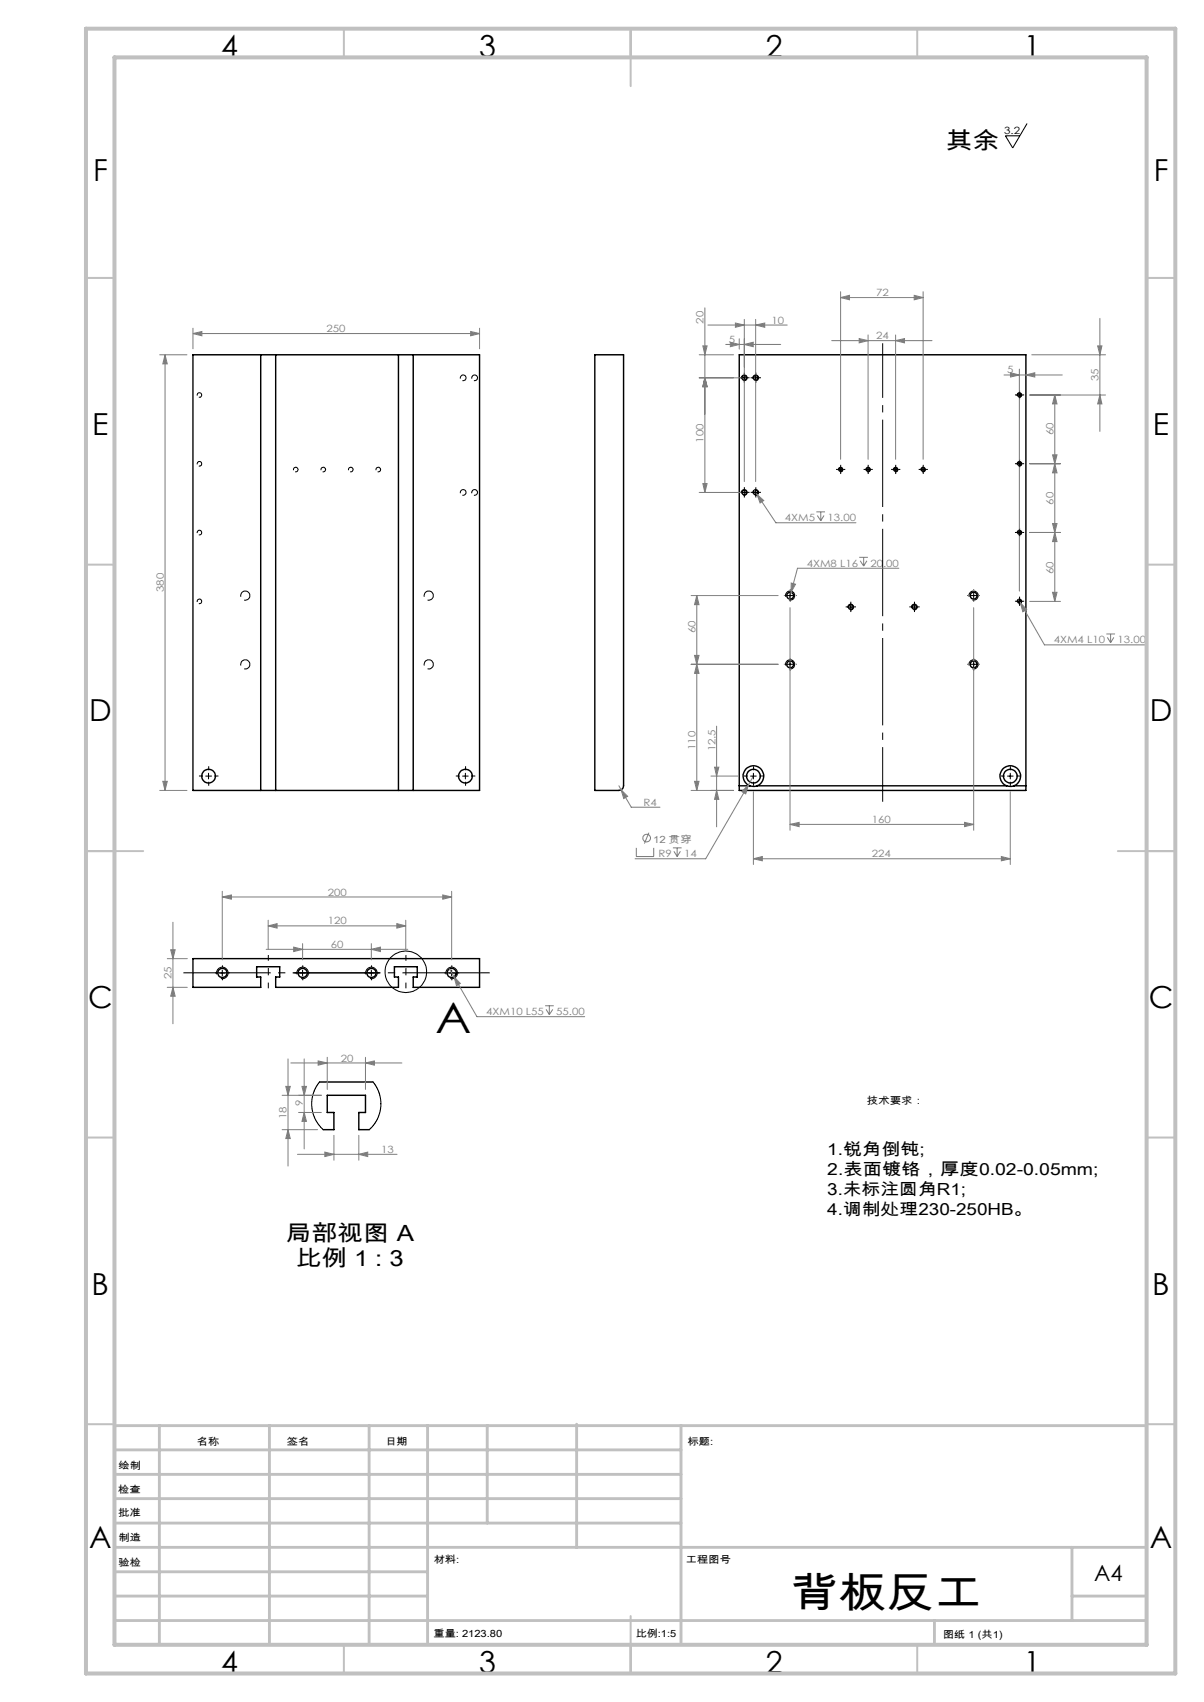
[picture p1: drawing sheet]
<svg xmlns="http://www.w3.org/2000/svg" width="210mm" height="297mm" viewBox="0 0 210 297" stroke-linecap="round" stroke-linejoin="round" font-family="sans-serif">
<g fill="none" stroke="#000" stroke-width=".25">
<path d="M33.7 61.9h49.9v76h-49.9zM45.5 61.9v76M48.1 61.9v76M69.5 61.9v76M72.1 61.9v76M103.8 61.9h5v75.2a.85 .85 0 0 1-.8 .8h-4.2zM128.9 137.1v.8h50v-.8M128.9 137.1h1.9M128.9 137.1v-75.2h50v75.2M130.8 137.1l.6 .1 .6-.1M130.8 137.1a1.81 1.81 0 0 1-.8-2.8 1.81 1.81 0 0 1 2.9 0 1.81 1.81 0 0 1-.9 2.8M132 137.1h43.6"/>
<path d="M175.6 137.1l.6 .1 .6-.1M175.6 137.1a1.81 1.81 0 0 1-.8-2.8 1.81 1.81 0 0 1 2.9 0 1.81 1.81 0 0 1-.9 2.8M176.8 137.1h2.1M33.7 167.3h49.9v5h-11.5v-1.8h.7v-1.8h-4v1.8h.7v1.8h-21.4v-1.8h.7v-1.8h-4v1.8h.7v1.8h-11.8zM79.6 169.9h-.2v.3M55.7 188.8h9.4M56.4 197.1h1.8v-3h-1.1v-3h6.6v3h-1.1v3h1.8"/>
<circle cx="129.8" cy="65.9" r=".39"/>
<circle cx="131.8" cy="65.9" r=".4"/>
<circle cx="177.8" cy="68.9" r=".31"/>
<circle cx="129.8" cy="85.9" r=".39"/>
<circle cx="131.8" cy="85.9" r=".4"/>
<circle cx="146.6" cy="81.9" r=".29"/>
<circle cx="151.4" cy="81.9" r=".31"/>
<circle cx="156.2" cy="81.9" r=".31"/>
<circle cx="161" cy="81.9" r=".31"/>
<circle cx="177.8" cy="80.9" r=".31"/>
<circle cx="177.8" cy="92.9" r=".3"/>
<circle cx="137.8" cy="115.9" r=".6"/>
<circle cx="137.8" cy="103.9" r=".6"/>
<circle cx="148.4" cy="105.9" r=".39"/>
<circle cx="159.5" cy="105.9" r=".4"/>
<circle cx="169.8" cy="115.9" r=".6"/>
<circle cx="169.8" cy="103.9" r=".6"/>
<circle cx="177.8" cy="104.9" r=".31"/>
<circle cx="36.4" cy="135.4" r="1.2"/>
<circle cx="81.2" cy="135.4" r="1.2"/>
<circle cx="131.4" cy="135.4" r="1.2"/>
<circle cx="176.2" cy="135.4" r="1.2"/>
<circle cx="38.8" cy="169.8" r=".81"/>
<circle cx="52.8" cy="169.8" r=".8"/>
<circle cx="64.8" cy="169.8" r=".81"/>
<circle cx="78.8" cy="169.8" r=".8"/>
</g>
<g fill="none" stroke="#000" stroke-width=".18">
<path d="M179.1 21.6l-2.5 4.2-1.2-2.1h2.5M34.4 69a.4 .4 0 0 1 .3-.5 .4 .4 0 0 1 .5 .5 .4 .4 0 0 1-.5 .3M80.3 66.1a.51 .51 0 0 1 .4-.7 .51 .51 0 0 1 .6 .6 .51 .51 0 0 1-.7 .4M82.3 66.1a.51 .51 0 0 1 .4-.7 .51 .51 0 0 1 .6 .6 .51 .51 0 0 1-.6 .4M129.3 66.1a.51 .51 0 0 1 .5-.7 .51 .51 0 0 1 .5 .6 .51 .51 0 0 1-.6 .4M129.3 65.9h1M129.8 65.4v1M131.3 65.9h1M131.3 66.1a.5 .5 0 0 1 .5-.6 .5 .5 0 0 1 .5 .5 .5 .5 0 0 1-.6 .4M131.8 65.4v1M177.3 68.9h1M177.4 69a.4 .4 0 0 1 .4-.5 .4 .4 0 0 1 .4 .5 .4 .4 0 0 1-.5 .3"/>
<path d="M177.8 68.4v1M34.4 81a.4 .4 0 0 1 .3-.5 .4 .4 0 0 1 .5 .5 .4 .4 0 0 1-.5 .3M34.4 93a.39 .39 0 0 1 .3-.5 .39 .39 0 0 1 .5 .5 .39 .39 0 0 1-.5 .3M51.2 82.1a.4 .4 0 0 1 .3-.6 .4 .4 0 0 1 .5 .5 .4 .4 0 0 1-.5 .3M56 82.1a.4 .4 0 0 1 .3-.6 .4 .4 0 0 1 .5 .5 .4 .4 0 0 1-.5 .3M60.8 82.1a.4 .4 0 0 1 .3-.6 .4 .4 0 0 1 .5 .5 .4 .4 0 0 1-.5 .3M65.6 82.1a.4 .4 0 0 1 .3-.6 .4 .4 0 0 1 .5 .5 .4 .4 0 0 1-.5 .3M80.3 86.1a.51 .51 0 0 1 .4-.7 .51 .51 0 0 1 .6 .6 .51 .51 0 0 1-.7 .4M82.3 86.1a.51 .51 0 0 1 .4-.7 .51 .51 0 0 1 .6 .6 .51 .51 0 0 1-.6 .4M129.3 86.1a.51 .51 0 0 1 .5-.7 .51 .51 0 0 1 .5 .6 .51 .51 0 0 1-.6 .4M129.3 85.9h1M129.8 85.4v1"/>
<path d="M131.3 85.9h1M131.3 86.1a.5 .5 0 0 1 .5-.6 .5 .5 0 0 1 .5 .5 .5 .5 0 0 1-.6 .4M131.8 85.4v1M146.1 81.9h1M146.2 82.1a.4 .4 0 0 1 .4-.6 .4 .4 0 0 1 .4 .5 .4 .4 0 0 1-.5 .3M146.6 81.4v1M150.9 81.9h1M151 82.1a.4 .4 0 0 1 .4-.6 .4 .4 0 0 1 .4 .5 .4 .4 0 0 1-.5 .3M151.4 81.4v1M155.7 81.9h1M155.8 82.1a.4 .4 0 0 1 .4-.6 .4 .4 0 0 1 .4 .5 .4 .4 0 0 1-.5 .3M156.2 81.4v1"/>
<path d="M160.5 81.9h1M160.6 82.1a.4 .4 0 0 1 .4-.6 .4 .4 0 0 1 .4 .5 .4 .4 0 0 1-.5 .3M161 81.4v1M177.3 80.9h1M177.3 92.9h1M177.4 81a.4 .4 0 0 1 .4-.5 .4 .4 0 0 1 .4 .5 .4 .4 0 0 1-.5 .3M177.4 93a.39 .39 0 0 1 .4-.5 .39 .39 0 0 1 .4 .5 .39 .39 0 0 1-.5 .3M177.8 80.4v1M177.8 92.4v1M34.4 105.1a.4 .4 0 0 1 .3-.6 .4 .4 0 0 1 .5 .5 .4 .4 0 0 1-.5 .3M42 104.1a.79 .79 0 0 1 .7-1 .79 .79 0 0 1 .9 .9 .79 .79 0 0 1-1 .7M42 116.1a.79 .79 0 0 1 .7-1 .79 .79 0 0 1 .9 .9 .79 .79 0 0 1-1 .7"/>
<path d="M74 116.1a.8 .8 0 0 1 .7-1 .8 .8 0 0 1 .9 .9 .8 .8 0 0 1-1 .7M74 104.1a.8 .8 0 0 1 .7-1 .8 .8 0 0 1 .9 .9 .8 .8 0 0 1-1 .7M137.1 116.1a.79 .79 0 0 1 .7-1 .79 .79 0 0 1 .8 .9 .79 .79 0 0 1-1 .7M137.1 104.1a.79 .79 0 0 1 .7-1 .79 .79 0 0 1 .8 .9 .79 .79 0 0 1-1 .7M137.3 115.9h1M137.3 103.9h1M137.8 103.4v1M137.8 115.4v1M147.9 105.9h1M147.9 106a.48 .48 0 0 1 .4-.6 .48 .48 0 0 1 .6 .6 .48 .48 0 0 1-.6 .4M148.4 105.4v1M159 106a.5 .5 0 0 1 .4-.6 .5 .5 0 0 1 .6 .6 .5 .5 0 0 1-.7 .4"/>
<path d="M159 105.9h1M159.5 105.4v1M169.1 104.1a.79 .79 0 0 1 .6-1 .79 .79 0 0 1 .9 .9 .79 .79 0 0 1-1 .7M169.1 116.1a.79 .79 0 0 1 .6-1 .79 .79 0 0 1 .9 .9 .79 .79 0 0 1-1 .7M169.3 115.9h1M169.3 103.9h1M169.8 103.4v1M169.8 115.4v1M177.3 104.9h1M177.4 105.1a.4 .4 0 0 1 .4-.6 .4 .4 0 0 1 .4 .5 .4 .4 0 0 1-.5 .3M177.8 104.4v1M35.9 135.4h1"/>
<path d="M36.4 134.9v1M80.7 135.4h1M81.2 134.9v1M130.9 135.4h1M131.4 134.9v1M175.7 135.4h1M176.2 134.9v1M37.8 170a.99 .99 0 0 1 .9-1.2 .99 .99 0 0 1 1.1 1.1 .99 .99 0 0 1-1.3 .8M38.3 169.8h1M38.8 169.3v1M51.8 170a.99 .99 0 0 1 .9-1.2 .99 .99 0 0 1 1.1 1.1 .99 .99 0 0 1-1.3 .8M52.3 169.8h1"/>
<path d="M52.8 169.3v1M63.8 170a.99 .99 0 0 1 .9-1.2 .99 .99 0 0 1 1.1 1.1 .99 .99 0 0 1-1.3 .8M64.3 169.8h1M64.8 169.3v1M77.8 170a.99 .99 0 0 1 .9-1.2 .99 .99 0 0 1 1.1 1.1 .99 .99 0 0 1-1.3 .8M78.3 169.8h1M78.8 169.3v1M55.7 188.8l-.7 1.1-.4 1-.2 1v1.1l.4 2 .7 1.1 .9 1M65.1 188.8l.6 .9 .5 1.3 .2 1.1v1l-.2 1.2-.5 1.3-1.3 1.5"/>
<circle cx="70.8" cy="169.6" r="3.6"/>
</g>
<g fill="none" stroke="#808080" stroke-width=".18">
<path d="M33.7 58.2l1.5-.3v.7zM33.7 57.2v3.7M33.7 58.2h49.9M82.1 57.9l1.5 .3-1.5 .4zM83.6 57.2v3.7M122.9 53.7v32.2M123.5 56.7h13.8M127.4 59.7l1.5 .4-1.5 .4zM128.3 56.4l1.5 .3-1.5 .4zM128.9 59.1v1.8M129.8 55.7v28.3M131.8 56.7l1.6-.3v.7z"/>
<path d="M131.8 55.7v28.3M145.1 59.4h17.5M146.6 51.9l1.6-.4v.8zM146.6 50.9v29.2M146.6 51.9h14.4M149.9 59.1l1.5 .3-1.5 .4zM151.4 58.5v21.6M156.2 59.4l1.6-.3v.7zM156.2 58.5v21.6M159.5 51.5l1.5 .4-1.5 .4zM161 50.9v29.2M191.8 55.6v19.7"/>
<path d="M27.8 61.9h4.9M28.8 61.9l.4 1.6h-.8zM28.8 61.9v76M122 61.9h6M122 65.9h7.9M122.6 60.4h.7l-.4 1.5zM122.9 65.9l.4 1.6h-.7zM126.6 60.1h9.6M129.8 60.1l1.6-.4v.8zM175.1 65.4h10.2M176.2 65l1.6 .4-1.6 .4zM177.8 64.4v38.7"/>
<path d="M178.9 65.4l1.6-.4v.8zM179.6 68.9h13.2M180 61.9h12.8M183.6 79.4h.8l-.4 1.5zM184 68.9l.4 1.6h-.8zM184 68.9v36M191.5 60.4h.7l-.4 1.5zM191.8 68.9l.4 1.6h-.7zM122 85.9h7.9M122.6 84.4h.7l-.4 1.5zM131.6 85.6l.4 .7M132 86.3l1.2 1-.6 .5z"/>
<path d="M132 86.3l3.3 4.9h14M142.4 89.3h1.5M142.6 90l.6 .9M143.2 89.3v1.6M143.7 90l-.5 .9M149.9 97.3h1.5M150 97.9l.6 .9M150.6 97.3v1.5M151.2 97.9l-.6 .9M156.8 99.2h-17.7l-1.1 4.2M179.6 80.9h5.4M179.6 92.9h5.4"/>
<path d="M183.6 91.4h.8l-.4 1.5zM184 80.9l.4 1.6h-.8zM184 92.9l.4 1.6h-.8zM120.5 115.9h15.2M120.5 103.9h15.2M121.1 114.4h.8l-.4 1.5zM121.5 115.9l.4 1.6h-.8zM121.5 103.9l.4 1.6h-.8zM121.5 103.9v34M137.8 106v38.9M138 103.4l-.3 1.1M138 101.7l.7 .2-.7 1.5z"/>
<path d="M169.8 106v38.9M177.7 104.7l.3 .5M178 105.2l1.1 1.2-.7 .3zM178 105.2l4.2 7.3h17.7M179.6 104.9h5.4M183.6 103.4h.8l-.4 1.5zM193 110.6h1.5M193.1 111.2l.6 .9M193.7 110.6v1.5M194.3 111.2l-.6 .9M27.8 137.9h4.9M28.4 136.3h.8l-.4 1.6z"/>
<path d="M108 137.1l.3 .7M108.3 137.8l1.2 1.2-.7 .3zM108.3 137.8l1.8 3.1h5M120.5 137.9h7.5M121.1 136.3h.8l-.4 1.6zM124 135.4h4.7M124.6 133.9h.8l-.4 1.5zM125 137.9l.4 1.6h-.8zM125 126.7v17.6M130.5 137l-.4 1.5-.7-.4zM130.5 137l-7.4 12.9h-12.3M131.4 135.4l-.9 1.6"/>
<path d="M131.4 138.1v12.7M176.2 138.1v12.7M38.8 156.5l1.6-.3v.7zM38.8 155.5v12M38.8 156.5h40M77.2 156.2l1.6 .3-1.6 .4zM78.8 155.5v12M111 148v1.5h3v-1.5M113.2 145.3l-.8 1.9M117.4 148h1.5M117.5 148.6l.6 .9M118.1 148v1.5"/>
<path d="M118.7 148.6l-.6 .9M131.4 149.9l1.6-.4v.7zM131.4 149.9h44.8M137.8 143.9l1.6-.4v.7zM137.8 143.9h32M168.2 143.5l1.6 .4-1.6 .3zM174.7 149.5l1.5 .4-1.5 .3zM29.2 167.3h3.5M29.2 172.3h3.5M29.8 165.7h.8l-.4 1.6zM30.2 160.9v17.7M30.2 172.3l.4 1.5h-.8z"/>
<path d="M46.4 165.7h24.7M46.8 161.6l1.5-.4v.8zM46.8 160.6v5.1M46.8 161.6h24M51.2 165.3l1.6 .4-1.6 .3zM52.8 164.7v2.8M64.8 165.7l1.6-.4v.7zM64.8 164.7v2.8M69.2 161.2l1.6 .4-1.6 .4zM70.8 160.6v5.1M78.4 169.1l.8 1.4M79.2 170.5l1.1 1.1-.7 .4z"/>
<path d="M79.2 170.5l4 6.9h18.8M95.1 175.5h1.5M95.2 176.1l.6 1M95.8 175.5v1.6M96.4 176.1l-.6 1M49.2 191.1h6.9M49.2 197.1h6.2M49.8 189.6h.8l-.4 1.5zM50.2 184.8v18.7M50.2 197.1l.4 1.6h-.8zM50.7 185.5h19.4M52.1 194.1h4"/>
<path d="M52.7 189.6h.7l-.3 1.5zM53.1 194.1l.3 1.6h-.7zM53.1 184.8v15.7M55.5 185.1l1.6 .4-1.6 .4zM57.1 184.5v5.6M58.2 198.1v4.4M62.6 198.1v4.4M63.7 185.5l1.6-.4v.8zM63.7 184.5v5.6M51.9 201.4h17.4M56.7 201l1.5 .4-1.5 .4zM62.6 201.4l1.5-.4v.8z"/>
<circle cx="112.8" cy="146.2" r=".67"/>
</g>
<path d="M154 139.9v-80" fill="none" stroke="#000" stroke-width=".18" stroke-dasharray="15.2 1.3 1.3 1.3" stroke-dashoffset="5.7" stroke-linecap="butt"/>
<path d="M46.8 172.5v-5.8M70.8 172.5v-5.8" fill="none" stroke="#000" stroke-width=".18" stroke-dasharray="15.2 1.3 1.3 1.3" stroke-dashoffset="14.2" stroke-linecap="butt"/>
<path d="M66.6 169.8h-34.9" fill="none" stroke="#000" stroke-width=".18" stroke-dasharray="15.2 1.3 1.3 1.3" stroke-dashoffset="-.3" stroke-linecap="butt"/>
<path d="M85.7 169.8h-34.8" fill="none" stroke="#000" stroke-width=".18" stroke-dasharray="15.2 1.3 1.3 1.3" stroke-dashoffset="-.2" stroke-linecap="butt"/>
<g fill="none" stroke="#000" stroke-width=".18" stroke-dasharray="15.2 1.3 1.3 1.3" stroke-linecap="butt">
<path d="M129.3 65.9h-.4M129.8 65.4v-.4M129.8 66.4v.4M130.3 65.9h.4M131.3 65.9h-.4M131.8 65.4v-.4M131.8 66.4v.4M132.3 65.9h.4M177.3 68.9h-.3M177.8 68.4v-.3M177.8 69.4v.3M178.3 68.9h.3"/>
<path d="M129.3 85.9h-.4M129.8 85.4v-.4M129.8 86.4v.4M130.3 85.9h.4M131.3 85.9h-.4M131.8 85.4v-.4M131.8 86.4v.4M132.3 85.9h.4M146.1 81.9h-.3M146.6 81.4v-.3M146.6 82.4v.3M147.1 81.9h.3"/>
<path d="M150.9 81.9h-.3M151.4 81.4v-.3M151.4 82.4v.3M151.9 81.9h.3M155.7 81.9h-.3M156.2 81.4v-.3M156.2 82.4v.3M156.7 81.9h.3M160.5 81.9h-.3M161 81.4v-.3M161 82.4v.3M161.5 81.9h.3"/>
<path d="M177.3 80.9h-.3M177.3 92.9h-.3M177.8 80.4v-.3M177.8 81.4v.3M177.8 92.4v-.3M177.8 93.4v.3M178.3 80.9h.3M178.3 92.9h.3M136.8 115.9h-.1M136.8 103.9h-.1M137.8 114.9v-.1M137.8 116.9v.1"/>
<path d="M137.8 102.9v-.1M137.8 104.9v.1M138.8 115.9h.1M138.8 103.9h.1M147.9 105.9h-.4M148.4 105.4v-.4M148.4 106.4v.4M148.9 105.9h.4M159 105.9h-.4M159.5 105.4v-.4M159.5 106.4v.4M160 105.9h.4"/>
<path d="M168.8 103.9h-.1M168.8 115.9h-.1M169.8 102.9v-.1M169.8 104.9v.1M169.8 114.9v-.1M169.8 116.9v.1M170.8 103.9h.1M170.8 115.9h.1M177.3 104.9h-.3M177.8 104.4v-.3M177.8 105.4v.3M178.3 104.9h.3"/>
<path d="M35.4 135.4h-.7M36.4 134.4v-.7M36.4 136.4v.7M37.4 135.4h.7M80.2 135.4h-.7M81.2 134.4v-.7M81.2 136.4v.7M82.2 135.4h.7M130.4 135.4h-.7M131.4 134.4v-.7M131.4 136.4v.7M132.4 135.4h.7"/>
<path d="M175.2 135.4h-.7M176.2 134.4v-.7M176.2 136.4v.7M177.2 135.4h.7M37.8 169.8h-.3M38.8 168.8v-.3M38.8 170.8v.3M39.8 169.8h.3M51.8 169.8h-.3M52.8 168.8v-.3M52.8 170.8v.3M53.8 169.8h.3"/>
<path d="M63.8 169.8h-.3M64.8 168.8v-.3M64.8 170.8v.3M65.8 169.8h.3M77.8 169.8h-.3M78.8 168.8v-.3M78.8 170.8v.3M79.8 169.8h.3"/>
</g>
<g fill="none" stroke="#c0c0c0" stroke-width=".35">
<path d="M60 5v5M110 5v10M160 5v5M15 48.5h5M200 48.5h5M15 98.5h5M200 98.5h5M15 148.5h10M195 148.5h10M15 198.5h5M200 198.5h5M15 248.5h5"/>
<path d="M200 248.5h5M60 287v5M110 282v10M160 287v5"/>
</g>
<g fill="none" stroke="#c0c0c0" stroke-width=".5">
<path d="M20 231.8v55.2M20 248.8h180M20 257.3h98.8M20 253h98.8M27.8 248.8v38.2M47 248.8v38.2M64.4 248.8v38.2M74.6 248.8v38.2M85 248.8v17M100.6 248.5v21.5M118.8 248.8v38.2M20 265.8h98.8"/>
<path d="M20 261.5h98.8M20 278.5h54.6M20 274.3h54.6M20 270h180M187 278.5h13M187 270v12.8M20 282.8h180M163 282.8v4.2"/>
</g>
<path d="M15 5h190v287h-190zM20 10h180v277h-180z" fill="none" stroke="#c0c0c0" stroke-width=".7"/>
<g fill="#808080">
<path d="M131.8 56.7l1.6-.3v.7zM128.3 56.4l1.5 .3-1.5 .4zM129.8 60.1l1.6-.4v.8zM127.4 59.7l1.5 .4-1.5 .4z"/>
<path d="M178 105.2l.4 1.5 .7-.3zM130.5 137l-1.1 1.1 .7 .4zM176.2 65l1.6 .4-1.6 .4zM178.9 65.4l1.6-.4v.8zM137.8 143.9l1.6-.4v.7zM168.2 143.5l1.6 .4-1.6 .3zM131.4 149.9l1.6-.4v.7zM174.7 149.5l1.5 .4-1.5 .3zM149.9 59.1l1.5 .3-1.5 .4zM156.2 59.4l1.6-.3v.7zM146.6 51.9l1.6-.4v.8zM159.5 51.5l1.5 .4-1.5 .4zM132 86.3l.6 1.5 .6-.5zM138 101.7v1.7l.7-1.5z"/>
<path d="M191.5 60.4h.7l-.4 1.5zM191.8 68.9l.4 1.6h-.7zM184 68.9l.4 1.6h-.8zM183.6 79.4h.8l-.4 1.5zM184 80.9l.4 1.6h-.8zM183.6 91.4h.8l-.4 1.5zM184 92.9l.4 1.6h-.8zM183.6 103.4h.8l-.4 1.5zM122.9 65.9l.4 1.6h-.7zM122.6 84.4h.7l-.4 1.5zM122.6 60.4h.7l-.4 1.5zM122.9 65.9l.4 1.6h-.7zM124.6 133.9h.8l-.4 1.5zM125 137.9l.4 1.6h-.8zM121.5 115.9l.4 1.6h-.8zM121.1 136.3h.8l-.4 1.6zM121.5 103.9l.4 1.6h-.8zM121.1 114.4h.8l-.4 1.5z"/>
<path d="M108.3 137.8l.5 1.5 .7-.3zM79.2 170.5l.4 1.5 .7-.4z"/>
<path d="M38.8 156.5l1.6-.3v.7zM77.2 156.2l1.6 .3-1.6 .4z"/>
<path d="M51.2 165.3l1.6 .4-1.6 .3zM64.8 165.7l1.6-.4v.7z"/>
<path d="M55.5 185.1l1.6 .4-1.6 .4zM63.7 185.5l1.6-.4v.8zM56.7 201l1.5 .4-1.5 .4zM62.6 201.4l1.5-.4v.8z"/>
<path d="M46.8 161.6l1.5-.4v.8zM69.2 161.2l1.6 .4-1.6 .4z"/>
<path d="M53.1 194.1l.3 1.6h-.7zM52.7 189.6h.7l-.3 1.5z"/>
<path d="M29.8 165.7h.8l-.4 1.6zM30.2 172.3l.4 1.5h-.8zM49.8 189.6h.8l-.4 1.5zM50.2 197.1l.4 1.6h-.8z"/>
<path d="M33.7 58.2l1.5-.3v.7zM82.1 57.9l1.5 .3-1.5 .4z"/>
<path d="M28.8 61.9l.4 1.6h-.8zM28.4 136.3h.8l-.4 1.6z"/>
</g>
<g font-size="7.4">
<text x="76" y="180.2">A</text>
<text x="137.9" y="280.5">背板反工</text>
</g>
<g font-size="5.3">
<text x="38.5" y="9.9">4</text>
<text x="83.5" y="9.9">3</text>
<text x="133.6" y="9.9">2</text>
<text x="178.6" y="9.9">1</text>
<text x="16.2" y="31.6">F</text>
<text x="201.2" y="31.6">F</text>
<text x="16.1" y="75.9">E</text>
<text x="201.1" y="75.9">E</text>
<text x="15.5" y="125.9">D</text>
<text x="200.5" y="125.9">D</text>
<text x="15.4" y="175.9">C</text>
<text x="200.4" y="175.9">C</text>
<text x="16" y="225.9">B</text>
<text x="201" y="225.9">B</text>
<text x="15.5" y="270.1">A</text>
<text x="200.5" y="270.1">A</text>
<text x="38.5" y="291.9">4</text>
<text x="83.5" y="291.9">3</text>
<text x="133.6" y="291.9">2</text>
<text x="178.6" y="291.9">1</text>
</g>
<text font-size="4.1" x="165" y="26.1">其余</text>
<g font-size="3.9">
<text x="49.8" y="216.5">局部视图 A</text>
<text x="51.6" y="220.9">比例 1 : 3</text>
<text x="190.9" y="275.8">A4</text>
</g>
<g font-size="2.9">
<text x="144.3" y="201.5">1.锐角倒钝;</text>
<text x="144.3" y="205">2.表面镀铬，厚度0.02-0.05mm;</text>
<text x="144.3" y="208.5">3.未标注圆角R1;</text>
<text x="144.3" y="212">4.调制处理230-250HB。</text>
</g>
<g font-size="1.7">
<text x="175.2" y="23.4">3.2</text>
<text x="151.2" y="192.7">技术要求：</text>
<text x="20.7" y="256.3">绘制</text>
<text x="34.3" y="252.2">名称</text>
<text x="50" y="252.1">签名</text>
<text x="67.2" y="252.1">日期</text>
<text x="120" y="252.1">标题:</text>
<text x="20.6" y="260.5">检查</text>
<text x="20.6" y="264.5">批准</text>
<text x="20.7" y="269">制造</text>
<text x="20.7" y="273.3">验检</text>
<text x="75.6" y="272.7">材料:</text>
<text x="119.6" y="272.7">工程图号</text>
<text x="75.6" y="285.7">重量: 2123.80</text>
<text x="110.9" y="285.7">比例:1:5</text>
<text x="164.5" y="285.8">图纸 1 (共1)</text>
</g>
<g font-size="1.7" fill="#808080">
<text x="152.8" y="51.7">72</text>
<text x="56.9" y="58">250</text>
<text x="122.7" y="56.5" transform="rotate(-90 122.7 56.5)">20</text>
<text x="127.1" y="59.8">5</text>
<text x="134.6" y="56.5">10</text>
<text x="152.8" y="59.2">24</text>
<text x="175.7" y="65.2">5</text>
<text x="191.6" y="66.5" transform="rotate(-90 191.6 66.5)">35</text>
<text x="122.7" y="77.3" transform="rotate(-90 122.7 77.3)">100</text>
<text x="183.7" y="75.9" transform="rotate(-90 183.7 75.9)">60</text>
<text x="183.7" y="88.1" transform="rotate(-90 183.7 88.1)">60</text>
<text x="136.9" y="91">4XM5</text>
<text x="144.3" y="91">13.00</text>
<text x="140.7" y="98.9">4XM8 L16</text>
<text x="151.8" y="98.9">20.00</text>
<text x="183.7" y="100.2" transform="rotate(-90 183.7 100.2)">60</text>
<text x="28.6" y="103.3" transform="rotate(-90 28.6 103.3)">380</text>
<text x="121.3" y="110.5" transform="rotate(-90 121.3 110.5)">60</text>
<text x="183.8" y="112.2">4XM4 L10</text>
<text x="194.9" y="112.2">13.00</text>
<text x="121.3" y="130.9" transform="rotate(-90 121.3 130.9)">110</text>
<text x="124.8" y="131.1" transform="rotate(-90 124.8 131.1)">12.5</text>
<text x="112.3" y="140.6">R4</text>
<text x="152.1" y="143.6">160</text>
<text x="113.9" y="147.2">12 贯穿</text>
<text x="114.8" y="149.6">R9</text>
<text x="119.3" y="149.6">14</text>
<text x="152.1" y="149.6">224</text>
<text x="57.2" y="161.3">120</text>
<text x="57.2" y="156.3">200</text>
<text x="57.7" y="165.4">60</text>
<text x="29.9" y="170.8" transform="rotate(-90 29.9 170.8)">25</text>
<text x="84.8" y="177.1">4XM10 L55</text>
<text x="97" y="177.1">55.00</text>
<text x="59.4" y="185.2">20</text>
<text x="50" y="195.4" transform="rotate(-90 50 195.4)">18</text>
<text x="52.8" y="193" transform="rotate(-90 52.8 193)">9</text>
<text x="66.5" y="201.2">13</text>
</g>
</svg>
